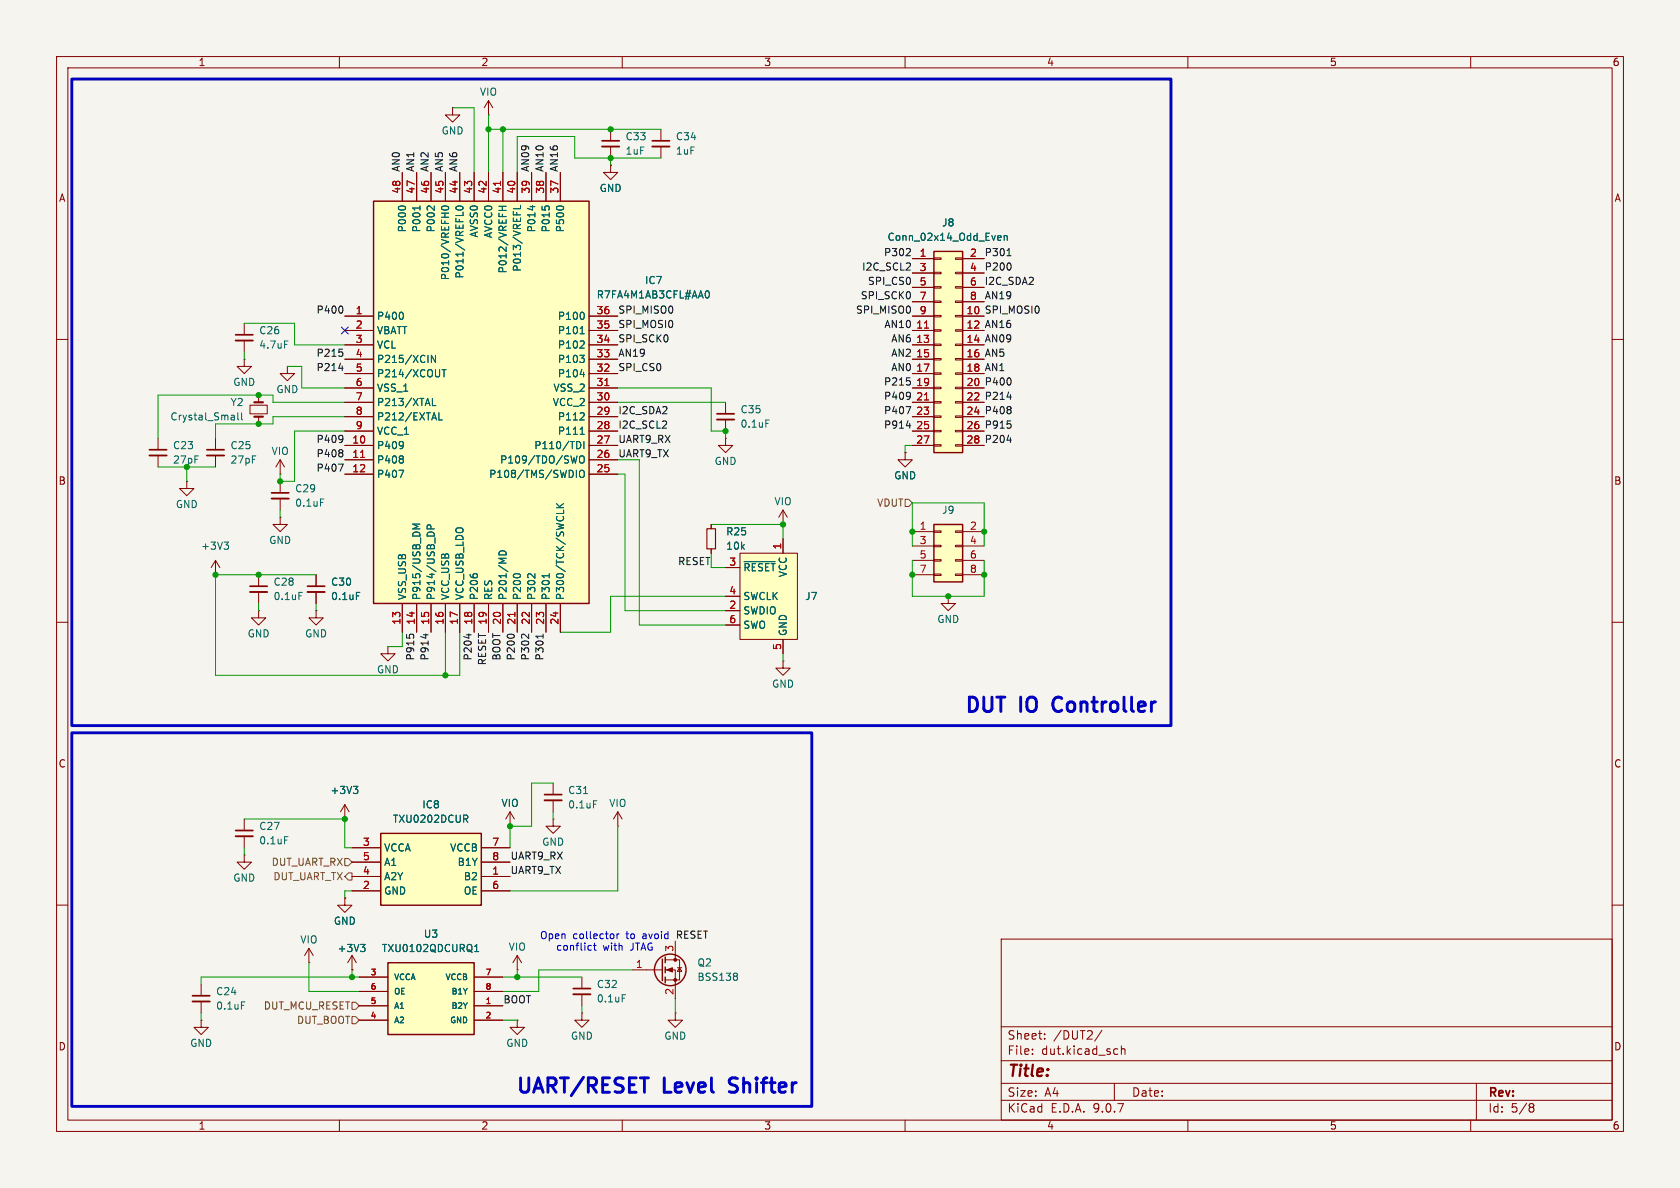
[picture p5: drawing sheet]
<svg xmlns="http://www.w3.org/2000/svg" width="297mm" height="210mm" viewBox="0 0 297 210" stroke-linecap="round" stroke-linejoin="round" font-family="sans-serif">
<path d="M0 0h297v210h-297z" fill="#f5f4ef" stroke="#f5f4ef" stroke-width=".18"/>
<g fill="none" stroke="#840000" stroke-width=".18">
<path d="M10 10h277v190h-277zM12 12h273v186h-273zM60 10v2M110 10v2M160 10v2M210 10v2M260 10v2M10 60h2M128.3 77.5v1.2h1.2l-1.2 1.3-1.3-1.3h1.3M128.3 77.5h.1M285 60h2M10 110h2"/>
<path d="M285 110h2M10 160h2M177 166h108v32h-108zM285 160h2M60 198v2M110 198v2M160 198v2M177 194.5h108M177 191.5h108M177 187.5h108M177 181.5h108M182.5 186.3v.1"/>
<path d="M182.5 185.5v.1M184.7 183.6v.1M184.7 182.8v.1M194.8 182.1l-1.3 2M197 191.5v3M197.2 185.4l.4 .1M197.6 186.3l-.4 .1M198.2 185.5l.3-.1 .3 .1 .1 .9M198.2 184.9v1.5M210 198v2M260 198v2M261 191.5v6.5"/>
<path d="M270.6 195.1l.4 .1 .2 .2-.3 .3M270.6 195.7h.3M270.9 195.7l.2 .2 .1 .4-.2 .2-.4 .1"/>
</g>
<path d="M165.1 44.5h5.1v35.5h-5.1z" fill="#ffffc2"/>
<path d="M165.1 44.5h5.1v35.5h-5.1z" fill="none" stroke="#840000" stroke-width=".25"/>
<g fill="none" stroke="#840000" stroke-width=".18">
<path d="M161.3 45.7h3.8M161.3 48.3h3.8M161.3 50.8h3.8M161.3 53.3h3.8M161.3 55.9h3.8M161.3 58.4h3.8M165.1 45.6h1.3v.2h-1.3zM165.1 48.1h1.3v.3h-1.3zM165.1 50.7h1.3v.2h-1.3zM165.1 53.2h1.3v.3h-1.3zM165.1 55.8h1.3v.2h-1.3zM165.1 58.3h1.3v.2h-1.3z"/>
<path d="M168.9 45.6h1.3v.2h-1.3zM168.9 48.1h1.3v.3h-1.3zM168.9 50.7h1.3v.2h-1.3zM168.9 53.2h1.3v.3h-1.3zM168.9 55.8h1.3v.2h-1.3zM168.9 58.3h1.3v.2h-1.3zM170.2 45.7h3.8M170.2 48.3h3.8M170.2 50.8h3.8M170.2 53.3h3.8M170.2 55.9h3.8M170.2 58.4h3.8"/>
<path d="M161.3 61h3.8M161.3 63.5h3.8M161.3 66h3.8M161.3 68.6h3.8M161.3 71.1h3.8M161.3 73.7h3.8M161.3 76.2h3.8M161.3 78.7h3.8M165.1 60.8h1.3v.3h-1.3zM165.1 63.4h1.3v.2h-1.3zM165.1 65.9h1.3v.3h-1.3zM165.1 68.5h1.3v.2h-1.3z"/>
<path d="M165.1 71h1.3v.2h-1.3zM165.1 73.5h1.3v.3h-1.3zM165.1 76.1h1.3v.2h-1.3zM165.1 78.6h1.3v.3h-1.3zM168.9 60.8h1.3v.3h-1.3zM168.9 63.4h1.3v.2h-1.3zM168.9 65.9h1.3v.3h-1.3zM168.9 68.5h1.3v.2h-1.3zM168.9 71h1.3v.2h-1.3zM168.9 73.5h1.3v.3h-1.3zM168.9 76.1h1.3v.2h-1.3zM168.9 78.6h1.3v.3h-1.3z"/>
<path d="M170.2 61h3.8M170.2 63.5h3.8M170.2 66h3.8M170.2 68.6h3.8M170.2 71.1h3.8M170.2 73.7h3.8M170.2 76.2h3.8M170.2 78.7h3.8"/>
</g>
<path d="M163.4 58h.8M163.4 70.7h.8" fill="none" stroke="#a90000" stroke-width=".18"/>
<path d="M176.6 41.6l.3 .1 .1 .2-.6 .2M176.9 42.4l-.3 .1M177.5 41.8l.2-.2 .3 .1 .1 .8M177.5 41.6v.9" fill="none" stroke="#006464" stroke-width=".18"/>
<path d="M68.6 170.2h15.2v12.7h-15.2z" fill="#ffffc2"/>
<path d="M68.6 170.2h15.2v12.7h-15.2z" fill="none" stroke="#840000" stroke-width=".25"/>
<path d="M35.6 174v2M35.6 177v2.1M63.5 172.7h5.1M63.5 175.3h5.1M63.5 177.8h5.1M83.8 172.7h5.1M83.8 175.3h5.1M83.8 177.8h5.1M35.6 180.3v1.3h1.2l-1.2 1.3-1.3-1.3h1.3M35.6 180.3h.1M63.5 180.3h5.1M83.8 180.3h5.1" fill="none" stroke="#840000" stroke-width=".18"/>
<path d="M42.7 177.1h.6M83.9 168.2h.7M83.9 167.3l.4-.4v1.3" fill="none" stroke="#006464" stroke-width=".18"/>
<path d="M34 176h3.1" fill="none" stroke="#840000" stroke-width=".3"/>
<path d="M34 177h3.1" fill="none" stroke="#840000" stroke-width=".33"/>
<path d="M67.3 147.3h17.8v12.7h-17.8z" fill="#ffffc2"/>
<g fill="none" stroke="#840000" stroke-width=".25">
<path d="M67.3 147.3h17.8v12.7h-17.8zM117.1 169.5v3.9M117.6 169.2v1M117.6 170.9v1.1M117.6 172.7v1"/>
<circle cx="118.5" cy="171.4" r="2.79"/>
</g>
<g fill="none" stroke="#840000" stroke-width=".18">
<path d="M128.3 71.1v2.1M128.3 74.2v2M125.7 92.7v.8M125.7 97v.8M138.4 92.7h.1M138.4 90.2l-.7 1.2M138.4 90.2l.8 1.2M138.4 90.2v2.5M167.6 105.4v1.3h1.3l-1.3 1.3-1.2-1.3h1.2M167.6 105.4h.1M62.2 149.9h5.1M62.2 152.4h5.1"/>
<path d="M62.2 154.9h5.1M62.2 157.5h5.1M85.1 149.9h5.1M85.1 152.4h5.1M85.1 154.9h5.1M85.1 157.5h5.1M97.8 144.8v1.3h1.3l-1.3 1.2-1.3-1.2h1.3M97.8 144.8h.1M91.4 171.5h.1M91.4 168.9l-.7 1.3M91.4 168.9l.8 1.3M91.4 168.9v2.6"/>
<path d="M102.9 179.1v1.2h1.2l-1.2 1.3-1.3-1.3h1.3M102.9 179.1h.1M111.8 171.5h5.3M117.6 169.7h2.5v3.5h-2.5M117.6 171.5h1.8v5M119.4 179.1v1.2h1.2l-1.2 1.3-1.3-1.3h1.3M119.4 179.1h.1M119.4 166.4v3.3M119.8 171.1h.7M120.1 171.1l.4 .6h-.7zM91.4 180.3v1.3h1.3l-1.3 1.3-1.2-1.3h1.2M91.4 180.3h.1"/>
</g>
<path d="M135.4 74.2h.6M82.3 144.8l.4 .6M82.5 144.1l.2 .2-.1 .3-.1 .2M130.1 172l.3 .3-.3 .3 .3 .2v.3l-.3 .2" fill="none" stroke="#006464" stroke-width=".18"/>
<g fill="#840000" stroke="#840000" stroke-width=".18">
<path d="M117.9 171.5l1-.4v.7z"/>
<circle cx="119.4" cy="169.7" r=".25"/>
<circle cx="119.4" cy="173.2" r=".25"/>
</g>
<path d="M125 93.5h1.5v3.5h-1.5z" fill="none" stroke="#840000" stroke-width=".2"/>
<path d="M126.7 73.2h3.1" fill="none" stroke="#840000" stroke-width=".3"/>
<path d="M126.7 74.2h3.1" fill="none" stroke="#840000" stroke-width=".33"/>
<path d="M165.1 92.7h5.1v10.2h-5.1z" fill="#ffffc2"/>
<path d="M165.1 92.7h5.1v10.2h-5.1z" fill="none" stroke="#840000" stroke-width=".25"/>
<g fill="none" stroke="#840000" stroke-width=".18">
<path d="M27.9 77.5v2M38.1 77.5v2M27.9 80.5v2.1M33 85.1v1.3h1.3l-1.3 1.2-1.3-1.2h1.3M33 85.1h.1M38.1 80.5v2.1M38.1 99.1v2.5M38.1 99.1l-.8 1.2M38.1 99.1l.8 1.2M49.5 91.4v1.3h1.3l-1.3 1.3-1.2-1.3h1.2M49.5 91.4h.1M49.5 83.8h.1"/>
<path d="M49.5 81.3v2.5M49.5 85.1v2M49.5 88.1v2.1M49.5 81.3l-.7 1.3M49.5 81.3l.8 1.3M160 80v1.3h1.3l-1.3 1.3-1.3-1.3h1.3M160 80h.1M161.3 94h3.8M161.3 96.5h3.8M161.3 99.1h3.8M165.1 93.9h1.3v.2h-1.3zM165.1 96.4h1.3v.2h-1.3z"/>
<path d="M165.1 98.9h1.3v.3h-1.3zM168.9 93.9h1.3v.2h-1.3zM168.9 96.4h1.3v.2h-1.3zM168.9 98.9h1.3v.3h-1.3zM170.2 94h3.8M170.2 96.5h3.8M170.2 99.1h3.8M38.1 101.6h.1M68.6 114.3v1.3h1.2l-1.2 1.2-1.3-1.2h1.3M68.6 114.3h.1M161.3 101.6h3.8M165.1 101.5h1.3v.2h-1.3z"/>
<path d="M168.9 101.5h1.3v.2h-1.3zM170.2 101.6h3.8M97.8 138.4v2.1M43.2 151.1v1.3h1.2l-1.2 1.3-1.3-1.3h1.3M43.2 151.1h.1M43.2 144.8v2M43.2 147.8v2.1M61 144.8h.1M61 158.8v1.2h1.2l-1.2 1.3-1.3-1.3h1.3M61 158.8h.1M61 142.2l-.8 1.3M61 142.2l.7 1.3"/>
<path d="M61 142.2v2.6M90.2 146.1h.1M90.2 143.5l-.8 1.3M90.2 143.5l.7 1.3M90.2 143.5v2.6M97.8 141.5v2M109.2 146.1h.1M109.2 143.5l-.7 1.3M109.2 143.5l.8 1.3M109.2 143.5v2.6M54.6 170.2h.1M54.6 167.6l-.8 1.3"/>
<path d="M54.6 167.6l.8 1.3M54.6 167.6v2.6M62.2 171.5h.1M62.2 168.9l-.7 1.3M62.2 168.9l.8 1.3M62.2 168.9v2.6M102.9 172.7v2.1M102.9 175.8v2"/>
</g>
<path d="M39.6 95.8h.8l-.4 .5M40.2 96.3l.2 .3v.3l-.2 .2M56.7 88.2h.6M62.5 139h.8l-.5 .5M63 139.5l.3 .2v.3l-.3 .3M50.3 147.9h.6M103.2 140.3h.7M104.9 141.6h.6M63.7 166.9h.8l-.4 .5M64.3 167.4l.2 .3v.3l-.2 .2M110 175.8h.6" fill="none" stroke="#006464" stroke-width=".18"/>
<path d="M26.4 79.5h3.1M36.6 79.5h3M48 87.1h3.1M41.7 146.8h3M96.3 140.5h3M101.3 174.8h3.1" fill="none" stroke="#840000" stroke-width=".3"/>
<path d="M26.4 80.5h3.1M36.6 80.5h3M48 88.1h3.1M41.7 147.8h3M96.3 141.5h3M101.3 175.8h3.1" fill="none" stroke="#840000" stroke-width=".33"/>
<path d="M66 35.6h38.1v71.1h-38.1z" fill="#ffffc2"/>
<path d="M66 35.6h38.1v71.1h-38.1z" fill="none" stroke="#840000" stroke-width=".25"/>
<g fill="none" stroke="#840000" stroke-width=".18">
<path d="M80 19.1v1.2h1.3l-1.3 1.3-1.3-1.3h1.3M80 19.1h.1M86.4 17.8v2.5M86.4 17.8l-.8 1.3M86.4 17.8l.7 1.3M71.1 30.5v5.1M73.7 30.5v5.1M76.2 30.5v5.1M78.7 30.5v5.1M81.3 30.5v5.1M83.8 30.5v5.1M86.4 20.3h.1"/>
<path d="M86.4 30.5v5.1M88.9 30.5v5.1M91.4 30.5v5.1M94 30.5v5.1M96.5 30.5v5.1M99.1 30.5v5.1M107.9 29.2v1.3h1.3l-1.3 1.3-1.2-1.3h1.2M107.9 29.2h.1M107.9 22.9v2M107.9 25.9v2M116.8 22.9v2M116.8 25.9v2"/>
<path d="M43.2 57.2v2M61 55.9h5M61 58.4h5M104.1 55.9h5.1M104.1 58.4h5.1M43.2 63.5v1.3h1.2l-1.2 1.2-1.3-1.2h1.3M43.2 63.5h.1M43.2 60.2v2M44.2 71.6h3v1.6h-3zM45.7 69.9v1.2M45.7 73.7v1.2M50.8 64.8v1.2h1.3l-1.3 1.3-1.3-1.3h1.3"/>
<path d="M50.8 64.8h.1M61 61h5M61 63.5h5M61 66h5M61 68.6h5M61 71.1h5M61 73.7h5M61 76.2h5M61 78.7h5M104.1 61h5.1M104.1 63.5h5.1M104.1 66h5.1"/>
<path d="M104.1 68.6h5.1M104.1 71.1h5.1M104.1 73.7h5.1M104.1 76.2h5.1M104.1 78.7h5.1M61 81.3h5M61 83.8h5M104.1 81.3h5.1M104.1 83.8h5.1M71.1 106.7v5.1M73.7 106.7v5.1M76.2 106.7v5.1"/>
<path d="M78.7 106.7v5.1M81.3 106.7v5.1M83.8 106.7v5.1M86.4 106.7v5.1M88.9 106.7v5.1M91.4 106.7v5.1M94 106.7v5.1M96.5 106.7v5.1M99.1 106.7v5.1"/>
</g>
<g fill="none" stroke="#006464" stroke-width=".18">
<path d="M70.6 36.5l.3-.1 .7 .1M74.2 36.4v.7M76.8 36.4v.8l-.7-.7-.3-.1-.2 .1M78.2 36.5a.69 .69 0 0 1 1.1 .3 .72 .72 0 0 1-1.3-.1zM80.7 36.5a.69 .69 0 0 1 1.2 .3 .72 .72 0 0 1-1.3-.1zM88.2 37.2h1.3M88.2 36.5h1.3M88.8 36.5v.7M92 36.3v.6h-1.3M94.1 36.3v.8M95.8 36.5v.6M96.4 36.5l.2-.1 .4 .1"/>
<path d="M98.5 36.5l.4-.1 .6 .1M71.2 55.3l.1 .4-.1 .6M102.6 59h.7M103.2 55.3l.1 .4-.1 .6M124.9 51.5l.1-.1a.68 .68 0 0 1 .4 .6 .68 .68 0 0 1-.4 .7l-.1-.1M41.4 73.5v.7M41.4 74.2h-.1M41.4 73.7l-.1 .1M42 73v1.1l.2 .1M42.7 73v1.1l.2 .1M50.3 60.3h.6M71.2 78.1v.1a1.07 1.07 0 0 1-.1 1"/>
<path d="M71.3 78.6l-.1 .2M76.4 70.4v1.3h.7M77 62.8v1.3l-.7-1.3v1.3M77.6 73v1.2h.6M78.1 65.3h.8M78.5 65.3v1.3M102.3 78a.68 .68 0 0 1 .4 .7 .68 .68 0 0 1-.4 .6M102.5 62.8h.8l-.4 .5M102.6 66.2h.8M102.6 76.8h.7M103.2 73l.1 .2-.1 .3-.7 .7h.8M103.2 60.3l.1 .2-.1 .3-.7 .7h.8"/>
<path d="M103.2 63.4l.1 .1-.1 .5M103.2 78v1.3M70.5 83.1h.9l-.6 1.3M71.2 80.7l.1 .1-.1 .3M71.2 81.2l.1 .2-.1 .4M74.2 92.6h-1.2l.9 .5-.9 .4h1.2M76.2 93.5l-.1-.6-.2-.1h-.3l-.1 .7h1.3M88.3 97.6a.68 .68 0 0 1 .8-.2 .68 .68 0 0 1 .4 .7h-1.3zM98.4 89.7h1.2M98.4 89l.7 .7M99.6 90.2v.6M99.6 89l-.7 .6"/>
<path d="M101.9 83.1v1.3M102 80.6l-.3 1.3M102.5 83.3l.2-.2a.43 .43 0 0 1 .6 .5v.4a.42 .42 0 0 1-.4 .4 .42 .42 0 0 1-.5-.4zM102.5 80.8l.2-.2a.43 .43 0 0 1 .6 .4v.4a.42 .42 0 0 1-.4 .5 .42 .42 0 0 1-.5-.5zM83.7 101.5l.2-.1 .4 .1M90.9 101.5l.3-.1 .7 .1M94.6 101.4v.8l-.8-.7-.3-.1-.2 .1M97.1 101.4v.7"/>
</g>
<path d="M88.5 32.1v.7M106.9 68.2h.7M63.7 80.9h.8M91 108.3v.7" fill="none" stroke="#a90000" stroke-width=".18"/>
<path d="M106.4 24.9h3.1M115.3 24.9h3.1M41.7 59.2h3" fill="none" stroke="#840000" stroke-width=".3"/>
<path d="M106.4 25.9h3.1M115.3 25.9h3.1M41.7 60.2h3" fill="none" stroke="#840000" stroke-width=".33"/>
<path d="M45 73.7h1.5M45 71.1h1.5" fill="none" stroke="#840000" stroke-width=".38"/>
<path d="M130.8 97.8h10.2v15.2h-10.2z" fill="#ffffc2"/>
<g fill="none" stroke="#840000" stroke-width=".18">
<path d="M71.1 30.5v5.1M73.7 30.5v5.1M76.2 30.5v5.1M78.7 30.5v5.1M81.3 30.5v5.1M83.8 30.5v5.1M86.4 30.5v5.1M88.9 30.5v5.1M91.4 30.5v5.1M94 30.5v5.1M96.5 30.5v5.1M99.1 30.5v5.1"/>
<path d="M107.9 29.2h.1M61 55.9h5M61 58.4h5M104.1 55.9h5.1M104.1 58.4h5.1M161.3 45.7h3.8M161.3 48.3h3.8M161.3 50.8h3.8M161.3 53.3h3.8M161.3 55.9h3.8M161.3 58.4h3.8M170.2 45.7h3.8"/>
<path d="M170.2 48.3h3.8M170.2 50.8h3.8M170.2 53.3h3.8M170.2 55.9h3.8M170.2 58.4h3.8M61 61h5M61 63.5h5M61 66h5M61 68.6h5M61 71.1h5M61 73.7h5M61 76.2h5"/>
<path d="M61 78.7h5M104.1 61h5.1M104.1 63.5h5.1M104.1 66h5.1M104.1 68.6h5.1M104.1 71.1h5.1M104.1 73.7h5.1M104.1 76.2h5.1M104.1 78.7h5.1M161.3 61h3.8M161.3 63.5h3.8M161.3 66h3.8"/>
<path d="M161.3 68.6h3.8M161.3 71.1h3.8M161.3 73.7h3.8M161.3 76.2h3.8M161.3 78.7h3.8M170.2 61h3.8M170.2 63.5h3.8M170.2 66h3.8M170.2 68.6h3.8M170.2 71.1h3.8M170.2 73.7h3.8M170.2 76.2h3.8"/>
<path d="M170.2 78.7h3.8M61 81.3h5M61 83.8h5M104.1 81.3h5.1M104.1 83.8h5.1M125.7 92.7v.8M125.7 97v.8M130.8 97.8h10.2v15.2h-10.2zM138.4 95.3v2.5M160 80h.1M45.7 108v1.2h1.3l-1.3 1.3-1.3-1.3h1.3M45.7 108h.1"/>
<path d="M45.7 101.6v2M45.7 104.6v2.1M55.9 108v1.2h1.2l-1.2 1.3-1.3-1.3h1.3M55.9 108h.1M55.9 101.6v2M55.9 104.6v2.1M71.1 106.7v5.1M73.7 106.7v5.1M76.2 106.7v5.1M78.7 106.7v5.1M81.3 106.7v5.1M83.8 106.7v5.1"/>
<path d="M86.4 106.7v5.1M88.9 106.7v5.1M91.4 106.7v5.1M94 106.7v5.1M96.5 106.7v5.1M99.1 106.7v5.1M128.3 100.3h2.5M128.3 105.4h2.5M128.3 108h2.5M128.3 110.5h2.5M138.4 116.8v1.3h1.3l-1.3 1.3-1.2-1.3h1.2M138.4 116.8h.1"/>
<path d="M138.4 113v2.6M61 144.8h.1M61 158.8h.1M62.2 149.9h5.1M62.2 152.4h5.1M62.2 154.9h5.1M62.2 157.5h5.1M85.1 149.9h5.1M85.1 152.4h5.1M85.1 154.9h5.1M85.1 157.5h5.1M90.2 146.1h.1"/>
<path d="M62.2 171.5h.1M63.5 172.7h5.1M63.5 175.3h5.1M63.5 177.8h5.1M83.8 172.7h5.1M83.8 175.3h5.1M83.8 177.8h5.1M63.5 180.3h5.1M83.8 180.3h5.1"/>
</g>
<g fill="none" stroke="#006464" stroke-width=".18">
<path d="M70.6 36.5l.3-.1 .7 .1M74.2 36.4v.7M76.8 36.4v.8l-.7-.7-.3-.1-.2 .1M78.2 36.5a.69 .69 0 0 1 1.1 .3 .72 .72 0 0 1-1.3-.1zM80.7 36.5a.69 .69 0 0 1 1.2 .3 .72 .72 0 0 1-1.3-.1zM88.2 37.2h1.3M88.2 36.5h1.3M88.8 36.5v.7M92 36.3v.6h-1.3M94.1 36.3v.8M95.8 36.5v.6M96.4 36.5l.2-.1 .4 .1"/>
<path d="M98.5 36.5l.4-.1 .6 .1M71.2 55.3l.1 .4-.1 .6M102.6 59h.7M103.2 55.3l.1 .4-.1 .6M124.9 51.5l.1-.1a.68 .68 0 0 1 .4 .6 .68 .68 0 0 1-.4 .7l-.1-.1M176.6 41.6l.3 .1 .1 .2-.6 .2M176.9 42.4l-.3 .1M177.5 41.8l.2-.2 .3 .1 .1 .8M177.5 41.6v.9M71.2 78.1v.1a1.07 1.07 0 0 1-.1 1M71.3 78.6l-.1 .2M76.4 70.4v1.3h.7"/>
<path d="M77 62.8v1.3l-.7-1.3v1.3M77.6 73v1.2h.6M78.1 65.3h.8M78.5 65.3v1.3M102.3 78a.68 .68 0 0 1 .4 .7 .68 .68 0 0 1-.4 .6M102.5 62.8h.8l-.4 .5M102.6 66.2h.8M102.6 76.8h.7M103.2 73l.1 .2-.1 .3-.7 .7h.8M103.2 60.3l.1 .2-.1 .3-.7 .7h.8M103.2 63.4l.1 .1-.1 .5M103.2 78v1.3"/>
<path d="M70.5 83.1h.9l-.6 1.3M71.2 80.7l.1 .1-.1 .3M71.2 81.2l.1 .2-.1 .4M74.2 92.6h-1.2l.9 .5-.9 .4h1.2M76.2 93.5l-.1-.6-.2-.1h-.3l-.1 .7h1.3M88.3 97.6a.68 .68 0 0 1 .8-.2 .68 .68 0 0 1 .4 .7h-1.3zM98.4 89.7h1.2M98.4 89l.7 .7M99.6 90.2v.6M99.6 89l-.7 .6M101.9 83.1v1.3M102 80.6l-.3 1.3"/>
<path d="M102.5 83.3l.2-.2a.43 .43 0 0 1 .6 .5v.4a.42 .42 0 0 1-.4 .4 .42 .42 0 0 1-.5-.4zM102.5 80.8l.2-.2a.43 .43 0 0 1 .6 .4v.4a.42 .42 0 0 1-.4 .5 .42 .42 0 0 1-.5-.5zM131.5 99.3h5.5M52.8 104.7h.7M63 104.7h.6M83.7 101.5l.2-.1 .4 .1M90.9 101.5l.3-.1 .7 .1M94.6 101.4v.8l-.8-.7-.3-.1-.2 .1M97.1 101.4v.7M62.5 139h.8l-.5 .5M63 139.5l.3 .2v.3l-.3 .3M82.3 144.8l.4 .6"/>
<path d="M82.5 144.1l.2 .2-.1 .3-.1 .2M63.7 166.9h.8l-.4 .5M64.3 167.4l.2 .3v.3l-.2 .2M83.9 168.2h.7M83.9 167.3l.4-.4v1.3"/>
</g>
<path d="M44.2 103.6h3M54.4 103.6h3" fill="none" stroke="#840000" stroke-width=".3"/>
<path d="M44.2 104.6h3M54.4 104.6h3" fill="none" stroke="#840000" stroke-width=".33"/>
<path d="M160 88.3h.7l.6 .6-.6 .6h-.7zM61 151.8h.6l.6 .6-.6 .6h-.6zM61.6 154.3h.6v1.3h-.6l-.6-.7zM62.2 177.2h.7l.6 .6-.6 .6h-.7zM62.2 179.7h.7l.6 .6-.6 .7h-.7z" fill="none" stroke="#725600" stroke-width=".18"/>
<g fill="none" stroke="#0f0f0f" stroke-width=".18">
<path d="M60.5 54.2l.1 .4-.1 .6M160.8 44l.1 .2v.3l-.7 .7h.7M178 45.2h.7M178.6 46.6l.1 .4-.1 .6M59.9 65.1h.8M60 61.7h.6M60.5 62.3l.1 .1-.1 .5M60.5 77l.1 .1a1.07 1.07 0 0 1-.2 1M60.5 79.6l.1 .1-.1 .3M60.6 77.5l-.1 .2M160.2 71.9h.8l-.5 1.2M160.2 75.3h.8"/>
<path d="M160.3 66.8h.6M160.8 67.3l.1 .2-.1 .5M160.8 69.4l.1 .1a1.07 1.07 0 0 1-.1 1M160.9 69.9l-.1 .2M178 70.2h.8M178 77.8h.8M178.1 74.4h.6M178.6 66.9l.1 .4-.1 .6M178.6 71.9l.1 .2-.1 .3M178.6 72.5l.1 .2-.1 .4M178.6 75l.1 .1-.1 .5M59.8 82h.9l-.6 1.3"/>
<path d="M60.5 80.1l.1 .2-.1 .4M71.9 112.2v.6M72.4 112.2l.2-.1 .5 .1M75.3 112v.8M82.9 112v.8M89.8 112.2l.3-.1 .7 .1M93.5 112.1v.8l-.8-.7-.3-.1-.1 .1M96 112.1v.7"/>
</g>
<g fill="none" stroke="#009600" stroke-width=".18">
<path d="M80 19.1h3.8v11.4M86.4 22.9h30.4M86.4 20.3v10.2M88.9 22.9v7.6M107.9 27.9v1.3M116.8 27.9h-15.2v-3.8h-10.2v6.4M43.2 57.2h8.9v3.8h8.9M43.2 62.2v1.3M50.8 64.8h2.5v3.8h7.7M61 71.1h-12.7v-1.2h-20.4v7.6M61 76.2h-8.9v8.9h-2.6v-1.3M61 73.7h-12.7v1.2h-10.2v2.6"/>
<path d="M109.2 71.1h19.1M109.2 68.6h16.5v7.6h2.6v1.3M161.3 78.7h-1.3v1.3M27.9 82.6h10.2M33 82.6v2.5M49.5 90.2v1.2M109.2 83.8h1.3v24.2h17.8M109.2 81.3h3.8v29.2h15.3M125.7 97.8v2.5h2.6M125.7 92.7h12.7v2.6M161.3 99.1v6.3h12.7v-6.3M161.3 96.5v-7.6h12.7v7.6"/>
<path d="M45.7 106.7v1.3M55.9 101.6h-17.8v17.8h43.2v-7.6M55.9 106.7v1.3M71.1 111.8v2.5h-2.5M78.7 111.8v7.6M128.3 105.4h-20.4v6.4h-8.8M138.4 115.6v1.2M97.8 138.4h-3.8v7.7h-3.8v3.8M43.2 144.8h17.8v5.1h1.2M43.2 149.9v1.2M62.2 157.5h-1.2v1.3M97.8 143.5v1.3"/>
<path d="M109.2 146.1v11.4h-19M35.6 179.1v1.2M54.6 170.2v5.1h8.9M62.2 171.5v1.2M63.5 172.7h-27.9v1.3M88.9 172.7h14M91.4 171.5v1.2M102.9 177.8v1.3M111.8 171.5h-16.6v3.8h-6.3M119.4 176.5v2.6M88.9 180.3h2.5"/>
</g>
<path d="M60.4 57.8l1.2 1.2M61.6 57.8l-1.2 1.2" fill="none" stroke="#000084" stroke-width=".18"/>
<path d="M12.7 14h194.3v114.3h-194.3zM12.7 129.5h130.8v66.1h-130.8zM113.2 190.5h1.4" fill="none" stroke="#0000c2" stroke-width=".51"/>
<path d="M104.2 167.1l.3 .1M104.5 167.9l-.3 .1M104.9 167.1h.5M105.1 166.7v1.1l.3 .2M108.4 165.1l.1 .2-.1 .6M109.1 165.1v.8M109.4 165.1l-.3 .2" fill="none" stroke="#0000c2" stroke-width=".18"/>
<path d="M88.5 32.1v.7M163.4 58h.8M106.9 68.2h.7M163.4 70.7h.8M63.7 80.9h.8M91 108.3v.7" fill="none" stroke="#a90000" stroke-width=".18"/>
<g fill="#009600" stroke="#009600" stroke-width=".18">
<circle cx="45.7" cy="69.9" r=".46"/>
<circle cx="38.1" cy="101.6" r=".46"/>
<circle cx="45.7" cy="101.6" r=".46"/>
<circle cx="45.7" cy="74.9" r=".46"/>
<circle cx="49.5" cy="85.1" r=".46"/>
<circle cx="86.4" cy="22.9" r=".46"/>
<circle cx="88.9" cy="22.9" r=".46"/>
<circle cx="161.3" cy="94" r=".46"/>
<circle cx="161.3" cy="101.6" r=".46"/>
<circle cx="138.4" cy="92.7" r=".46"/>
<circle cx="78.7" cy="119.4" r=".46"/>
<circle cx="90.2" cy="146.1" r=".46"/>
<circle cx="174" cy="94" r=".46"/>
<circle cx="128.3" cy="76.2" r=".46"/>
<circle cx="174" cy="101.6" r=".46"/>
<circle cx="167.6" cy="105.4" r=".46"/>
<circle cx="91.4" cy="172.7" r=".46"/>
<circle cx="107.9" cy="27.9" r=".46"/>
<circle cx="107.9" cy="22.9" r=".46"/>
<circle cx="61" cy="144.8" r=".46"/>
<circle cx="62.2" cy="172.7" r=".46"/>
</g>
<g font-size="3.5" fill="#0000c2">
<text x="170.1" y="126.1">DUT</text>
<text x="180.2" y="126.1">IO</text>
<text x="187" y="126.1">Controller</text>
<text x="90.7" y="193.4">UART/RESET</text>
<text x="117.2" y="193.4">Level</text>
<text x="129.8" y="193.4">Shifter</text>
</g>
<text font-size="2.8" fill="#840000" x="178" y="190.9">Title:</text>
<g font-size="2.1" fill="#840000">
<text x="178" y="184">Sheet:</text>
<text x="186.2" y="184">/DUT2/</text>
<text x="178" y="186.7">File:</text>
<text x="184.1" y="186.7">dut.kicad_sch</text>
<text x="178" y="196.9">KiCad</text>
<text x="178" y="194.1">Size:</text>
<text x="184.7" y="194.1">A4</text>
<text x="185.7" y="196.9">E.D.A.</text>
<text x="193.3" y="196.9">9.0.7</text>
<text x="200" y="194.1">Date:</text>
<text x="263" y="194.3">Rev:</text>
<text x="263" y="196.9">Id:</text>
<text x="267.1" y="196.9">5/8</text>
</g>
<g font-size="1.8" fill="#840000">
<text x="35" y="11.9">1</text>
<text x="85" y="11.9">2</text>
<text x="135" y="11.9">3</text>
<text x="185" y="11.9">4</text>
<text x="235" y="11.9">5</text>
<text x="285" y="11.9">6</text>
<text x="10.3" y="35.9">A</text>
<text x="285.3" y="35.9">A</text>
<text x="10.3" y="85.9">B</text>
<text x="285.3" y="85.9">B</text>
<text x="10.3" y="135.9">C</text>
<text x="285.3" y="135.9">C</text>
<text x="10.3" y="185.9">D</text>
<text x="285.3" y="185.9">D</text>
<text x="35" y="199.9">1</text>
<text x="85" y="199.9">2</text>
<text x="135" y="199.9">3</text>
<text x="185" y="199.9">4</text>
<text x="235" y="199.9">5</text>
<text x="285" y="199.9">6</text>
</g>
<g font-size="1.8" fill="#006464">
<text x="84.7" y="17.1">VIO</text>
<text x="78" y="24">GND</text>
<text x="110.5" y="27.5">1uF</text>
<text x="110.5" y="25">C33</text>
<text x="119.4" y="27.5">1uF</text>
<text x="119.4" y="25">C34</text>
<text x="105.9" y="34.1">GND</text>
<text x="72" y="41.2" transform="rotate(-90 72 41.2)">P000</text>
<text x="74.5" y="41.2" transform="rotate(-90 74.5 41.2)">P001</text>
<text x="77.1" y="41.2" transform="rotate(-90 77.1 41.2)">P002</text>
<text x="94.8" y="41.2" transform="rotate(-90 94.8 41.2)">P014</text>
<text x="97.4" y="41.2" transform="rotate(-90 97.4 41.2)">P015</text>
<text x="99.9" y="41.2" transform="rotate(-90 99.9 41.2)">P500</text>
<text x="166.4" y="40.2">J8</text>
<text x="84.7" y="42.1" transform="rotate(-90 84.7 42.1)">AVSS0</text>
<text x="87.2" y="42.2" transform="rotate(-90 87.2 42.2)">AVCC0</text>
<text x="156.8" y="42.8">Conn_02x14_Odd_Even</text>
<text x="79.6" y="49.6" transform="rotate(-90 79.6 49.6)">P010/VREFH0</text>
<text x="82.1" y="49.3" transform="rotate(-90 82.1 49.3)">P011/VREFL0</text>
<text x="89.8" y="48.4" transform="rotate(-90 89.8 48.4)">P012/VREFH</text>
<text x="92.3" y="48.1" transform="rotate(-90 92.3 48.1)">P013/VREFL</text>
<text x="105.4" y="53">R7FA4M1AB3CFL#AA0</text>
<text x="113.9" y="50.4">IC7</text>
<text x="45.7" y="59.3">C26</text>
<text x="66.5" y="56.7">P400</text>
<text x="66.5" y="59.3">VBATT</text>
<text x="98.5" y="56.7">P100</text>
<text x="98.5" y="59.3">P101</text>
<text x="45.7" y="61.8">4.7uF</text>
<text x="66.5" y="61.8">VCL</text>
<text x="66.5" y="64.4">P215/XCIN</text>
<text x="98.5" y="61.8">P102</text>
<text x="98.5" y="64.4">P103</text>
<text x="40.7" y="72">Y2</text>
<text x="41.1" y="68.4">GND</text>
<text x="48.8" y="69.7">GND</text>
<text x="66.5" y="66.9">P214/XCOUT</text>
<text x="66.5" y="69.4">VSS_1</text>
<text x="66.5" y="72">P213/XTAL</text>
<text x="97.6" y="72">VCC_2</text>
<text x="97.7" y="69.4">VSS_2</text>
<text x="98.5" y="66.9">P104</text>
<text x="30" y="74.5">Crystal_Small</text>
<text x="66.5" y="74.5">P212/EXTAL</text>
<text x="66.5" y="77.1">VCC_1</text>
<text x="98.5" y="74.5">P112</text>
<text x="98.5" y="77.1">P111</text>
<text x="130.8" y="73.3">C35</text>
<text x="130.8" y="75.8">0.1uF</text>
<text x="30.5" y="79.6">C23</text>
<text x="40.6" y="79.6">C25</text>
<text x="40.6" y="82.1">27pF</text>
<text x="47.9" y="80.6">VIO</text>
<text x="66.5" y="79.6">P409</text>
<text x="66.5" y="82.1">P408</text>
<text x="88.3" y="82.1">P109/TDO/SWO</text>
<text x="94.4" y="79.6">P110/TDI</text>
<text x="126.2" y="82.4">GND</text>
<text x="52.1" y="87.2">C29</text>
<text x="52.1" y="89.8">0.1uF</text>
<text x="66.5" y="84.7">P407</text>
<text x="86.4" y="84.7">P108/TMS/SWDIO</text>
<text x="136.8" y="89.5">VIO</text>
<text x="158" y="84.9">GND</text>
<text x="31" y="90">GND</text>
<text x="128.3" y="94.8">R25</text>
<text x="166.4" y="91">J9</text>
<text x="35.5" y="97.4">+3V3</text>
<text x="47.5" y="96.4">GND</text>
<text x="128.3" y="97.4">10k</text>
<text x="131.3" y="101.2">~{RESET}</text>
<text x="48.3" y="103.7">C28</text>
<text x="48.3" y="106.3">0.1uF</text>
<text x="58.4" y="103.7">C30</text>
<text x="58.4" y="106.3">0.1uF</text>
<text x="72" y="106.2" transform="rotate(-90 72 106.2)">VSS_USB</text>
<text x="74.5" y="106.2" transform="rotate(-90 74.5 106.2)">P915/USB_DM</text>
<text x="77.1" y="106.2" transform="rotate(-90 77.1 106.2)">P914/USB_DP</text>
<text x="79.6" y="106.2" transform="rotate(-90 79.6 106.2)">VCC_USB</text>
<text x="82.1" y="106.2" transform="rotate(-90 82.1 106.2)">VCC_USB_LDO</text>
<text x="84.7" y="106.2" transform="rotate(-90 84.7 106.2)">P206</text>
<text x="87.2" y="106.2" transform="rotate(-90 87.2 106.2)">RES</text>
<text x="89.8" y="106.2" transform="rotate(-90 89.8 106.2)">P201/MD</text>
<text x="92.3" y="106.2" transform="rotate(-90 92.3 106.2)">P200</text>
<text x="94.8" y="106.2" transform="rotate(-90 94.8 106.2)">P302</text>
<text x="97.4" y="106.2" transform="rotate(-90 97.4 106.2)">P301</text>
<text x="99.9" y="106.2" transform="rotate(-90 99.9 106.2)">P300/TCK/SWCLK</text>
<text x="131.3" y="106.3">SWCLK</text>
<text x="139.3" y="102.1" transform="rotate(-90 139.3 102.1)">VCC</text>
<text x="142.2" y="106.3">J7</text>
<text x="43.7" y="112.9">GND</text>
<text x="53.8" y="112.9">GND</text>
<text x="131.3" y="108.8">SWDIO</text>
<text x="131.3" y="111.4">SWO</text>
<text x="139.3" y="112.5" transform="rotate(-90 139.3 112.5)">GND</text>
<text x="165.6" y="110.3">GND</text>
<text x="66.5" y="119.2">GND</text>
<text x="136.4" y="121.8">GND</text>
<text x="58.3" y="140.6">+3V3</text>
<text x="74.6" y="143.1">IC8</text>
<text x="88.6" y="142.8">VIO</text>
<text x="100.3" y="140.6">C31</text>
<text x="100.3" y="143.1">0.1uF</text>
<text x="107.6" y="142.8">VIO</text>
<text x="45.7" y="146.9">C27</text>
<text x="45.7" y="149.5">0.1uF</text>
<text x="69.4" y="145.6">TXU0202DCUR</text>
<text x="95.8" y="149.7">GND</text>
<text x="67.8" y="150.7">VCCA</text>
<text x="67.8" y="153.3">A1</text>
<text x="67.8" y="155.8">A2Y</text>
<text x="79.5" y="150.7">VCCB</text>
<text x="80.8" y="153.3">B1Y</text>
<text x="81.9" y="155.8">B2</text>
<text x="41.1" y="156.1">GND</text>
<text x="67.8" y="158.3">GND</text>
<text x="81.9" y="158.3">OE</text>
<text x="53" y="167">VIO</text>
<text x="58.9" y="163.7">GND</text>
<text x="74.8" y="166">U3</text>
<text x="59.6" y="168.5">+3V3</text>
<text x="67.4" y="168.5">TXU0102QDCURQ1</text>
<text x="89.8" y="168.2">VIO</text>
<text x="123.2" y="173.6">BSS138</text>
<text x="123.2" y="171">Q2</text>
<text x="38.1" y="176.1">C24</text>
<text x="38.1" y="178.7">0.1uF</text>
<text x="105.4" y="174.9">C32</text>
<text x="105.4" y="177.4">0.1uF</text>
<text x="33.5" y="185.3">GND</text>
<text x="89.4" y="185.3">GND</text>
<text x="100.8" y="184">GND</text>
<text x="117.3" y="184">GND</text>
</g>
<g font-size="1.8" fill="#0f0f0f">
<text x="70.8" y="30.5" transform="rotate(-90 70.8 30.5)">AN0</text>
<text x="73.3" y="30.5" transform="rotate(-90 73.3 30.5)">AN1</text>
<text x="75.9" y="30.5" transform="rotate(-90 75.9 30.5)">AN2</text>
<text x="78.4" y="30.5" transform="rotate(-90 78.4 30.5)">AN5</text>
<text x="80.9" y="30.5" transform="rotate(-90 80.9 30.5)">AN6</text>
<text x="93.6" y="30.5" transform="rotate(-90 93.6 30.5)">AN09</text>
<text x="96.2" y="30.5" transform="rotate(-90 96.2 30.5)">AN10</text>
<text x="98.7" y="30.5" transform="rotate(-90 98.7 30.5)">AN16</text>
<text x="152.3" y="47.9">I2C_SCL2</text>
<text x="156.2" y="45.4">P302</text>
<text x="174" y="45.4">P301</text>
<text x="174" y="47.9">P200</text>
<text x="152.1" y="53">SPI_SCK0</text>
<text x="153.3" y="50.5">SPI_CS0</text>
<text x="174" y="50.5">I2C_SDA2</text>
<text x="174" y="53">AN19</text>
<text x="55.9" y="55.5">P400</text>
<text x="109.2" y="58.1">SPI_MOSI0</text>
<text x="109.2" y="55.5">SPI_MISO0</text>
<text x="151.2" y="55.5">SPI_MISO0</text>
<text x="156.2" y="58.1">AN10</text>
<text x="174" y="55.5">SPI_MOSI0</text>
<text x="174" y="58.1">AN16</text>
<text x="55.9" y="63.2">P215</text>
<text x="55.9" y="65.7">P214</text>
<text x="109.2" y="60.6">SPI_SCK0</text>
<text x="109.2" y="63.2">AN19</text>
<text x="109.2" y="65.7">SPI_CS0</text>
<text x="157.5" y="65.7">AN0</text>
<text x="157.5" y="60.6">AN6</text>
<text x="157.5" y="63.2">AN2</text>
<text x="174" y="60.6">AN09</text>
<text x="174" y="63.2">AN5</text>
<text x="174" y="65.7">AN1</text>
<text x="156.2" y="68.2">P215</text>
<text x="156.2" y="70.8">P409</text>
<text x="174" y="68.2">P400</text>
<text x="174" y="70.8">P214</text>
<text x="109.2" y="73.3">I2C_SDA2</text>
<text x="109.2" y="75.9">I2C_SCL2</text>
<text x="156.2" y="75.9">P914</text>
<text x="156.2" y="73.3">P407</text>
<text x="174" y="73.3">P408</text>
<text x="174" y="75.9">P915</text>
<text x="55.9" y="78.4">P409</text>
<text x="55.9" y="80.9">P408</text>
<text x="55.9" y="83.5">P407</text>
<text x="109.2" y="80.9">UART9_TX</text>
<text x="109.2" y="78.4">UART9_RX</text>
<text x="174" y="78.4">P204</text>
<text x="119.8" y="100">RESET</text>
<text x="73.3" y="116.9" transform="rotate(-90 73.3 116.9)">P915</text>
<text x="75.9" y="116.9" transform="rotate(-90 75.9 116.9)">P914</text>
<text x="83.5" y="116.9" transform="rotate(-90 83.5 116.9)">P204</text>
<text x="86" y="117.7" transform="rotate(-90 86 117.7)">RESET</text>
<text x="88.6" y="116.9" transform="rotate(-90 88.6 116.9)">BOOT</text>
<text x="91.1" y="116.9" transform="rotate(-90 91.1 116.9)">P200</text>
<text x="93.6" y="116.9" transform="rotate(-90 93.6 116.9)">P302</text>
<text x="96.2" y="116.9" transform="rotate(-90 96.2 116.9)">P301</text>
<text x="90.2" y="154.6">UART9_TX</text>
<text x="90.2" y="152.1">UART9_RX</text>
<text x="119.4" y="166">RESET</text>
<text x="88.9" y="177.5">BOOT</text>
</g>
<g font-size="1.8" fill="#a90000">
<text x="70.9" y="34.3" transform="rotate(-90 70.9 34.3)">48</text>
<text x="73.4" y="34.3" transform="rotate(-90 73.4 34.3)">47</text>
<text x="75.9" y="34.3" transform="rotate(-90 75.9 34.3)">46</text>
<text x="78.5" y="34.3" transform="rotate(-90 78.5 34.3)">45</text>
<text x="81" y="34.3" transform="rotate(-90 81 34.3)">44</text>
<text x="83.6" y="34.3" transform="rotate(-90 83.6 34.3)">43</text>
<text x="86.1" y="34.3" transform="rotate(-90 86.1 34.3)">42</text>
<text x="88.6" y="34.3" transform="rotate(-90 88.6 34.3)">41</text>
<text x="91.2" y="34.3" transform="rotate(-90 91.2 34.3)">40</text>
<text x="93.7" y="34.3" transform="rotate(-90 93.7 34.3)">39</text>
<text x="96.3" y="34.3" transform="rotate(-90 96.3 34.3)">38</text>
<text x="98.8" y="34.3" transform="rotate(-90 98.8 34.3)">37</text>
<text x="162.5" y="45.5">1</text>
<text x="171.4" y="45.5">2</text>
<text x="162.5" y="48">3</text>
<text x="162.5" y="50.5">5</text>
<text x="162.5" y="53.1">7</text>
<text x="171.4" y="48">4</text>
<text x="171.4" y="50.5">6</text>
<text x="171.4" y="53.1">8</text>
<text x="62.8" y="55.6">1</text>
<text x="62.8" y="58.2">2</text>
<text x="105.4" y="55.6">36</text>
<text x="105.4" y="58.2">35</text>
<text x="161.9" y="58.2">11</text>
<text x="162.5" y="55.6">9</text>
<text x="170.8" y="55.6">10</text>
<text x="170.8" y="58.2">12</text>
<text x="62.8" y="60.7">3</text>
<text x="62.8" y="63.2">4</text>
<text x="62.8" y="65.8">5</text>
<text x="105.4" y="60.7">34</text>
<text x="105.4" y="63.2">33</text>
<text x="105.4" y="65.8">32</text>
<text x="161.9" y="60.7">13</text>
<text x="161.9" y="63.2">15</text>
<text x="161.9" y="65.8">17</text>
<text x="170.8" y="60.7">14</text>
<text x="170.8" y="63.2">16</text>
<text x="170.8" y="65.8">18</text>
<text x="62.8" y="68.3">6</text>
<text x="62.8" y="70.9">7</text>
<text x="105.4" y="68.3">31</text>
<text x="105.4" y="70.9">30</text>
<text x="161.9" y="68.3">19</text>
<text x="161.9" y="70.9">21</text>
<text x="170.8" y="68.3">20</text>
<text x="170.8" y="70.9">22</text>
<text x="62.8" y="73.4">8</text>
<text x="62.8" y="75.9">9</text>
<text x="105.4" y="73.4">29</text>
<text x="105.4" y="75.9">28</text>
<text x="161.9" y="73.4">23</text>
<text x="161.9" y="75.9">25</text>
<text x="170.8" y="73.4">24</text>
<text x="170.8" y="75.9">26</text>
<text x="62.2" y="78.5">10</text>
<text x="62.2" y="81">11</text>
<text x="62.2" y="83.6">12</text>
<text x="105.4" y="78.5">27</text>
<text x="105.4" y="81">26</text>
<text x="105.4" y="83.6">25</text>
<text x="161.9" y="78.5">27</text>
<text x="170.8" y="78.5">28</text>
<text x="162.5" y="93.7">1</text>
<text x="171.4" y="93.7">2</text>
<text x="128.8" y="100.1">3</text>
<text x="138.2" y="97.2" transform="rotate(-90 138.2 97.2)">1</text>
<text x="162.5" y="96.3">3</text>
<text x="162.5" y="98.8">5</text>
<text x="162.5" y="101.3">7</text>
<text x="171.4" y="96.3">4</text>
<text x="171.4" y="98.8">6</text>
<text x="171.4" y="101.3">8</text>
<text x="128.8" y="105.2">4</text>
<text x="128.8" y="107.7">2</text>
<text x="70.9" y="110.5" transform="rotate(-90 70.9 110.5)">13</text>
<text x="73.4" y="110.5" transform="rotate(-90 73.4 110.5)">14</text>
<text x="75.9" y="110.5" transform="rotate(-90 75.9 110.5)">15</text>
<text x="78.5" y="110.5" transform="rotate(-90 78.5 110.5)">16</text>
<text x="81" y="110.5" transform="rotate(-90 81 110.5)">17</text>
<text x="83.6" y="110.5" transform="rotate(-90 83.6 110.5)">18</text>
<text x="86.1" y="110.5" transform="rotate(-90 86.1 110.5)">19</text>
<text x="88.6" y="110.5" transform="rotate(-90 88.6 110.5)">20</text>
<text x="91.2" y="110.5" transform="rotate(-90 91.2 110.5)">21</text>
<text x="93.7" y="110.5" transform="rotate(-90 93.7 110.5)">22</text>
<text x="96.3" y="110.5" transform="rotate(-90 96.3 110.5)">23</text>
<text x="98.8" y="110.5" transform="rotate(-90 98.8 110.5)">24</text>
<text x="128.8" y="110.2">6</text>
<text x="138.2" y="115" transform="rotate(-90 138.2 115)">5</text>
<text x="64.1" y="149.6">3</text>
<text x="86.9" y="149.6">7</text>
<text x="64.1" y="152.1">5</text>
<text x="64.1" y="154.7">4</text>
<text x="86.9" y="152.1">8</text>
<text x="86.9" y="154.7">1</text>
<text x="64.1" y="157.2">2</text>
<text x="86.9" y="157.2">6</text>
<text x="112.3" y="171.2">1</text>
<text x="119.1" y="168.3" transform="rotate(-90 119.1 168.3)">3</text>
<text x="119.1" y="176" transform="rotate(-90 119.1 176)">2</text>
</g>
<text font-size="1.8" fill="#009600" x="30.5" y="82.1">27pF</text>
<g font-size="1.8" fill="#725600">
<text x="155" y="89.8">VDUT</text>
<text x="47.9" y="153.3">DUT_UART_RX</text>
<text x="48.2" y="155.8">DUT_UART_TX</text>
<text x="46.5" y="178.7">DUT_MCU_RESET</text>
<text x="52.4" y="181.2">DUT_BOOT</text>
</g>
<g font-size="1.8" fill="#0000c2">
<text x="95.4" y="166.2">Open</text>
<text x="101.3" y="166.2">collector</text>
<text x="110.8" y="166.2">to</text>
<text x="113.9" y="166.2">avoid</text>
<text x="98.2" y="168.3">conflict</text>
<text x="106.6" y="168.3">with</text>
<text x="111.6" y="168.3">JTAG</text>
</g>
<g font-size="1.4" fill="#a90000">
<text x="65.4" y="172.5">3</text>
<text x="85.7" y="172.5">7</text>
<text x="65.4" y="175">6</text>
<text x="65.4" y="177.5">5</text>
<text x="85.7" y="175">8</text>
<text x="85.7" y="177.5">1</text>
<text x="65.4" y="180.1">4</text>
<text x="85.7" y="180.1">2</text>
</g>
<g font-size="1.4" fill="#006464">
<text x="69.6" y="173.5">VCCA</text>
<text x="78.6" y="173.5">VCCB</text>
<text x="69.6" y="176">OE</text>
<text x="69.6" y="178.5">A1</text>
<text x="79.7" y="176">B1Y</text>
<text x="79.7" y="178.5">B2Y</text>
<text x="69.6" y="181.1">A2</text>
<text x="79.5" y="181.1">GND</text>
</g>
</svg>
